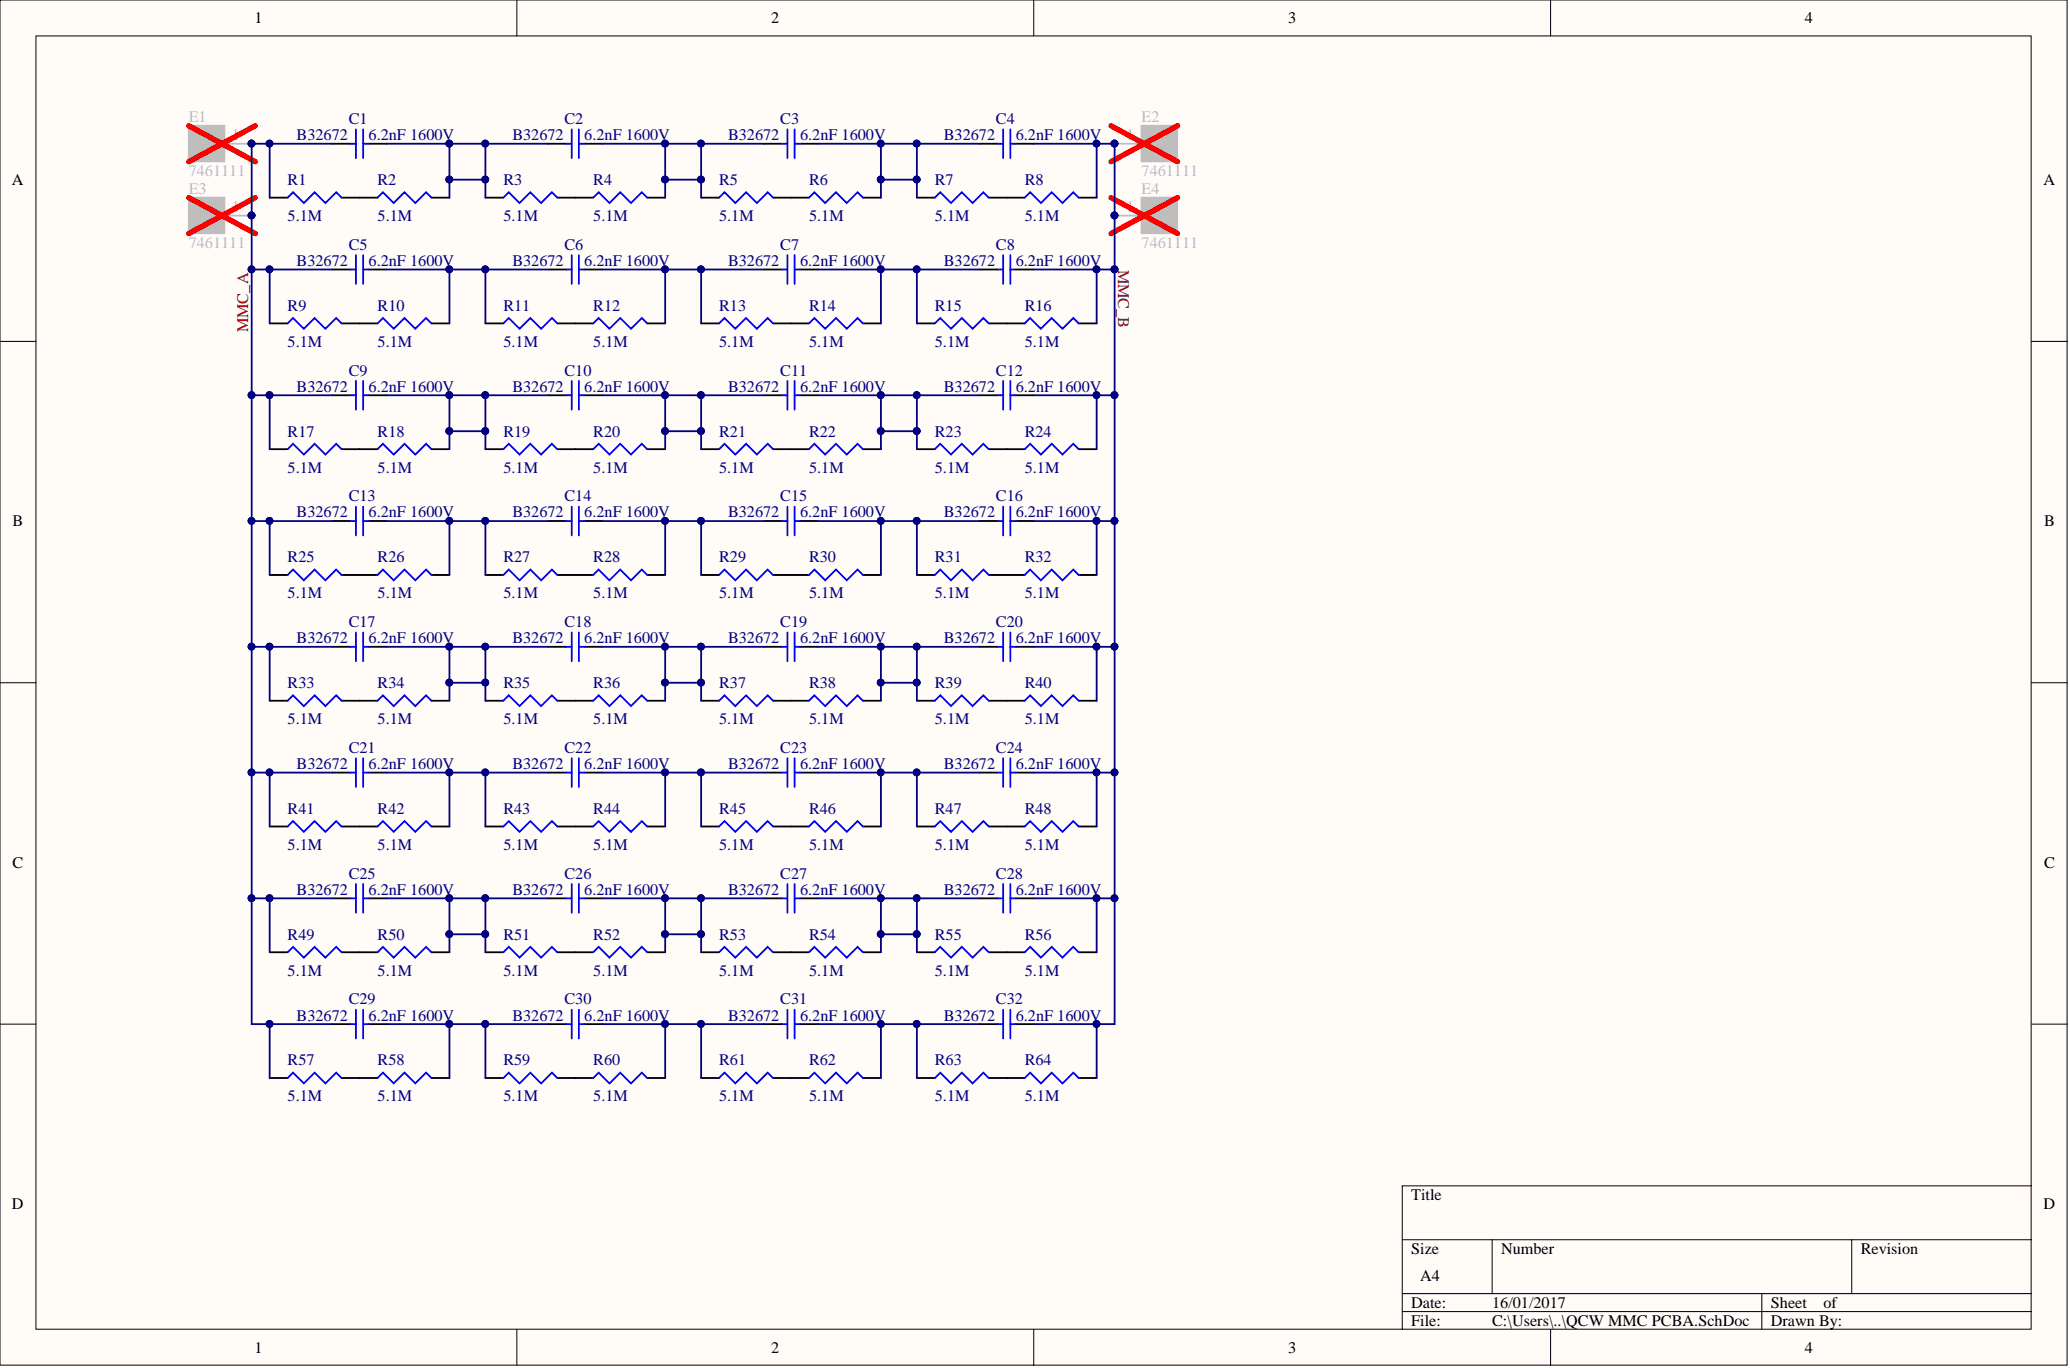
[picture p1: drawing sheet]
<svg xmlns="http://www.w3.org/2000/svg" width="292mm" height="193mm" viewBox="0 0 292 193" stroke-linecap="round" stroke-linejoin="round" font-family="sans-serif">
<g fill="#fffcf8" stroke="#000" stroke-width=".14">
<path d="M0 0h291.7v192.6h-291.7z"/>
<path d="M5.1 5.1h281.5v182.4h-281.5z"/>
</g>
<g fill="none" stroke="#000" stroke-width=".14">
<path d="M72.9 0v5.1M145.9 0v5.1M218.8 0v5.1M0 48.2h5.1M286.7 48.2h5M0 96.3h5.1M286.7 96.3h5M0 144.5h5.1M286.7 144.5h5M197.9 174.9h88.8M210.6 174.9v7.6M261.3 174.9v7.6"/>
<path d="M286.7 167.3h-88.8v20.2M72.9 187.5v5.1M145.9 187.5v5.1M197.9 182.5h88.8M197.9 185h88.8M218.8 187.5v5.1M248.6 182.5v5"/>
</g>
<g fill="none" stroke="#000" stroke-width=".25">
<path d="M38.1 27.9h2.5M46.9 38h2.6M46.9 20.3h2.6M48.2 27.9h5.1M52 38h2.5M52 20.3h2.5M60.9 27.9h2.5M68.5 27.9h2.5M77.4 38h2.5M77.4 20.3h2.5M78.6 27.9h5.1M82.4 38h2.6"/>
<path d="M82.4 20.3h2.6M91.3 27.9h2.6M98.9 27.9h2.6M107.8 38h2.6M107.8 20.3h2.6M109.1 27.9h5.1M112.9 38h2.5M112.9 20.3h2.5M121.8 27.9h2.5M129.4 27.9h2.5M138.3 38h2.5M138.3 20.3h2.5"/>
<path d="M139.5 27.9h5.1M143.3 38h2.6M143.3 20.3h2.6M152.2 27.9h2.5M38.1 45.6h2.5M46.9 55.8h2.6M48.2 45.6h5.1M52 55.8h2.5M60.9 45.6h2.5M68.5 45.6h2.5M77.4 55.8h2.5M78.6 45.6h5.1"/>
<path d="M82.4 55.8h2.6M91.3 45.6h2.6M98.9 45.6h2.6M107.8 55.8h2.6M109.1 45.6h5.1M112.9 55.8h2.5M121.8 45.6h2.5M129.4 45.6h2.5M138.3 55.8h2.5M139.5 45.6h5.1M143.3 55.8h2.6M152.2 45.6h2.5"/>
<path d="M38.1 63.4h2.5M46.9 73.5h2.6M48.2 63.4h5.1M52 73.5h2.5M60.9 63.4h2.5M68.5 63.4h2.5M77.4 73.5h2.5M78.6 63.4h5.1M82.4 73.5h2.6M91.3 63.4h2.6M98.9 63.4h2.6M107.8 73.5h2.6"/>
<path d="M109.1 63.4h5.1M112.9 73.5h2.5M121.8 63.4h2.5M129.4 63.4h2.5M138.3 73.5h2.5M139.5 63.4h5.1M143.3 73.5h2.6M152.2 63.4h2.5M38.1 98.8h2.5M38.1 81.1h2.5M46.9 91.2h2.6M48.2 98.8h5.1"/>
<path d="M48.2 81.1h5.1M52 91.2h2.5M60.9 98.8h2.5M60.9 81.1h2.5M68.5 98.8h2.5M68.5 81.1h2.5M77.4 91.2h2.5M78.6 98.8h5.1M78.6 81.1h5.1M82.4 91.2h2.6M91.3 98.8h2.6M91.3 81.1h2.6"/>
<path d="M98.9 98.8h2.6M98.9 81.1h2.6M107.8 91.2h2.6M109.1 98.8h5.1M109.1 81.1h5.1M112.9 91.2h2.5M121.8 98.8h2.5M121.8 81.1h2.5M129.4 98.8h2.5M129.4 81.1h2.5M138.3 91.2h2.5M139.5 98.8h5.1"/>
<path d="M139.5 81.1h5.1M143.3 91.2h2.6M152.2 98.8h2.5M152.2 81.1h2.5M38.1 116.6h2.5M46.9 109h2.6M48.2 116.6h5.1M52 109h2.5M60.9 116.6h2.5M68.5 116.6h2.5M77.4 109h2.5M78.6 116.6h5.1"/>
<path d="M82.4 109h2.6M91.3 116.6h2.6M98.9 116.6h2.6M107.8 109h2.6M109.1 116.6h5.1M112.9 109h2.5M121.8 116.6h2.5M129.4 116.6h2.5M138.3 109h2.5M139.5 116.6h5.1M143.3 109h2.6M152.2 116.6h2.5"/>
<path d="M38.1 134.3h2.5M46.9 126.7h2.6M48.2 134.3h5.1M52 126.7h2.5M60.9 134.3h2.5M68.5 134.3h2.5M77.4 126.7h2.5M78.6 134.3h5.1M82.4 126.7h2.6M91.3 134.3h2.6M98.9 134.3h2.6M107.8 126.7h2.6"/>
<path d="M109.1 134.3h5.1M112.9 126.7h2.5M121.8 134.3h2.5M129.4 134.3h2.5M138.3 126.7h2.5M139.5 134.3h5.1M143.3 126.7h2.6M152.2 134.3h2.5M38.1 152.1h2.5M46.9 144.5h2.6M48.2 152.1h5.1M52 144.5h2.5"/>
<path d="M60.9 152.1h2.5M68.5 152.1h2.5M77.4 144.5h2.5M78.6 152.1h5.1M82.4 144.5h2.6M91.3 152.1h2.6M98.9 152.1h2.6M107.8 144.5h2.6M109.1 152.1h5.1M112.9 144.5h2.5M121.8 152.1h2.5M129.4 152.1h2.5"/>
<path d="M138.3 144.5h2.5M139.5 152.1h5.1M143.3 144.5h2.6M152.2 152.1h2.5"/>
</g>
<g fill="none" stroke="#00f" stroke-width=".25">
<path d="M50.2 18.2v4.1M51.2 18.2v4.1M80.7 18.2v4.1M81.7 18.2v4.1M111.1 18.2v4.1M112.1 18.2v4.1M141.6 18.2v4.1M142.6 18.2v4.1M40.6 27.9l.8-.8 1.5 1.5 1.5-1.5 1.5 1.5 1.5-1.5 .8 .8M49.5 38h.7M49.5 20.3h.7M50.2 36v4"/>
<path d="M51.2 36v4M51.2 38h.8M51.2 20.3h.8M53.3 27.9l.7-.8 1.6 1.5 1.5-1.5 1.5 1.5 1.5-1.5 .8 .8M71 27.9l.8-.8 1.5 1.5 1.5-1.5 1.6 1.5 1.5-1.5 .7 .8M79.9 38h.8M79.9 20.3h.8M80.7 36v4M81.7 38h.7M81.7 20.3h.7M81.7 36v4M83.7 27.9l.8-.8 1.5 1.5 1.5-1.5 1.5 1.5 1.6-1.5 .7 .8"/>
<path d="M101.5 27.9l.7-.8 1.6 1.5 1.5-1.5 1.5 1.5 1.5-1.5 .8 .8M110.4 38h.7M110.4 20.3h.7M111.1 36v4M112.1 38h.8M112.1 20.3h.8M112.1 36v4M114.2 27.9l.7-.8 1.5 1.5 1.6-1.5 1.5 1.5 1.5-1.5 .8 .8M131.9 27.9l.8-.8 1.5 1.5 1.5-1.5 1.5 1.5 1.6-1.5 .7 .8M140.8 38h.8M140.8 20.3h.8M141.6 36v4"/>
<path d="M142.6 38h.7M142.6 20.3h.7M142.6 36v4M144.6 27.9l.8-.8 1.5 1.5 1.5-1.5 1.5 1.5 1.6-1.5 .7 .8M40.6 45.6l.8-.7 1.5 1.5 1.5-1.5 1.5 1.5 1.5-1.5 .8 .7M49.5 55.8h.7M50.2 53.7v4.1M51.2 53.7v4.1M51.2 55.8h.8M53.3 45.6l.7-.7 1.6 1.5 1.5-1.5 1.5 1.5 1.5-1.5 .8 .7M71 45.6l.8-.7 1.5 1.5 1.5-1.5 1.6 1.5 1.5-1.5 .7 .7M79.9 55.8h.8"/>
<path d="M80.7 53.7v4.1M81.7 55.8h.7M81.7 53.7v4.1M83.7 45.6l.8-.7 1.5 1.5 1.5-1.5 1.5 1.5 1.6-1.5 .7 .7M101.5 45.6l.7-.7 1.6 1.5 1.5-1.5 1.5 1.5 1.5-1.5 .8 .7M110.4 55.8h.7M111.1 53.7v4.1M112.1 55.8h.8M112.1 53.7v4.1M114.2 45.6l.7-.7 1.5 1.5 1.6-1.5 1.5 1.5 1.5-1.5 .8 .7M131.9 45.6l.8-.7 1.5 1.5 1.5-1.5 1.5 1.5 1.6-1.5 .7 .7M140.8 55.8h.8"/>
<path d="M141.6 53.7v4.1M142.6 55.8h.7M142.6 53.7v4.1M144.6 45.6l.8-.7 1.5 1.5 1.5-1.5 1.5 1.5 1.6-1.5 .7 .7M40.6 63.4l.8-.8 1.5 1.5 1.5-1.5 1.5 1.5 1.5-1.5 .8 .8M49.5 73.5h.7M50.2 71.5v4M51.2 71.5v4M51.2 73.5h.8M53.3 63.4l.7-.8 1.6 1.5 1.5-1.5 1.5 1.5 1.5-1.5 .8 .8M71 63.4l.8-.8 1.5 1.5 1.5-1.5 1.6 1.5 1.5-1.5 .7 .8M79.9 73.5h.8"/>
<path d="M80.7 71.5v4M81.7 73.5h.7M81.7 71.5v4M83.7 63.4l.8-.8 1.5 1.5 1.5-1.5 1.5 1.5 1.6-1.5 .7 .8M101.5 63.4l.7-.8 1.6 1.5 1.5-1.5 1.5 1.5 1.5-1.5 .8 .8M110.4 73.5h.7M111.1 71.5v4M112.1 73.5h.8M112.1 71.5v4M114.2 63.4l.7-.8 1.5 1.5 1.6-1.5 1.5 1.5 1.5-1.5 .8 .8M131.9 63.4l.8-.8 1.5 1.5 1.5-1.5 1.5 1.5 1.6-1.5 .7 .8M140.8 73.5h.8"/>
<path d="M141.6 71.5v4M142.6 73.5h.7M142.6 71.5v4M144.6 63.4l.8-.8 1.5 1.5 1.5-1.5 1.5 1.5 1.6-1.5 .7 .8M40.6 98.8l.8-.7 1.5 1.5 1.5-1.5 1.5 1.5 1.5-1.5 .8 .7M40.6 81.1l.8-.8 1.5 1.6 1.5-1.6 1.5 1.6 1.5-1.6 .8 .8M49.5 91.2h.7M50.2 89.2v4.1M51.2 89.2v4.1M51.2 91.2h.8M53.3 98.8l.7-.7 1.6 1.5 1.5-1.5 1.5 1.5 1.5-1.5 .8 .7M53.3 81.1l.7-.8 1.6 1.6 1.5-1.6 1.5 1.6 1.5-1.6 .8 .8"/>
<path d="M71 98.8l.8-.7 1.5 1.5 1.5-1.5 1.6 1.5 1.5-1.5 .7 .7M71 81.1l.8-.8 1.5 1.6 1.5-1.6 1.6 1.6 1.5-1.6 .7 .8M79.9 91.2h.8M80.7 89.2v4.1M81.7 91.2h.7M81.7 89.2v4.1M83.7 98.8l.8-.7 1.5 1.5 1.5-1.5 1.5 1.5 1.6-1.5 .7 .7M83.7 81.1l.8-.8 1.5 1.6 1.5-1.6 1.5 1.6 1.6-1.6 .7 .8M101.5 98.8l.7-.7 1.6 1.5 1.5-1.5 1.5 1.5 1.5-1.5 .8 .7M101.5 81.1l.7-.8 1.6 1.6 1.5-1.6 1.5 1.6 1.5-1.6 .8 .8M110.4 91.2h.7M111.1 89.2v4.1"/>
<path d="M112.1 91.2h.8M112.1 89.2v4.1M114.2 98.8l.7-.7 1.5 1.5 1.6-1.5 1.5 1.5 1.5-1.5 .8 .7M114.2 81.1l.7-.8 1.5 1.6 1.6-1.6 1.5 1.6 1.5-1.6 .8 .8M131.9 98.8l.8-.7 1.5 1.5 1.5-1.5 1.5 1.5 1.6-1.5 .7 .7M131.9 81.1l.8-.8 1.5 1.6 1.5-1.6 1.5 1.6 1.6-1.6 .7 .8M140.8 91.2h.8M141.6 89.2v4.1M142.6 91.2h.7M142.6 89.2v4.1M144.6 98.8l.8-.7 1.5 1.5 1.5-1.5 1.5 1.5 1.6-1.5 .7 .7M144.6 81.1l.8-.8 1.5 1.6 1.5-1.6 1.5 1.6 1.6-1.6 .7 .8"/>
<path d="M40.6 116.6l.8-.8 1.5 1.5 1.5-1.5 1.5 1.5 1.5-1.5 .8 .8M49.5 109h.7M50.2 107v4M51.2 107v4M51.2 109h.8M53.3 116.6l.7-.8 1.6 1.5 1.5-1.5 1.5 1.5 1.5-1.5 .8 .8M71 116.6l.8-.8 1.5 1.5 1.5-1.5 1.6 1.5 1.5-1.5 .7 .8M79.9 109h.8M80.7 107v4M81.7 109h.7M81.7 107v4M83.7 116.6l.8-.8 1.5 1.5 1.5-1.5 1.5 1.5 1.6-1.5 .7 .8"/>
<path d="M101.5 116.6l.7-.8 1.6 1.5 1.5-1.5 1.5 1.5 1.5-1.5 .8 .8M110.4 109h.7M111.1 107v4M112.1 109h.8M112.1 107v4M114.2 116.6l.7-.8 1.5 1.5 1.6-1.5 1.5 1.5 1.5-1.5 .8 .8M131.9 116.6l.8-.8 1.5 1.5 1.5-1.5 1.5 1.5 1.6-1.5 .7 .8M140.8 109h.8M141.6 107v4M142.6 109h.7M142.6 107v4M144.6 116.6l.8-.8 1.5 1.5 1.5-1.5 1.5 1.5 1.6-1.5 .7 .8"/>
<path d="M40.6 134.3l.8-.7 1.5 1.5 1.5-1.5 1.5 1.5 1.5-1.5 .8 .7M49.5 126.7h.7M50.2 124.7v4M51.2 124.7v4M51.2 126.7h.8M53.3 134.3l.7-.7 1.6 1.5 1.5-1.5 1.5 1.5 1.5-1.5 .8 .7M71 134.3l.8-.7 1.5 1.5 1.5-1.5 1.6 1.5 1.5-1.5 .7 .7M79.9 126.7h.8M80.7 124.7v4M81.7 126.7h.7M81.7 124.7v4M83.7 134.3l.8-.7 1.5 1.5 1.5-1.5 1.5 1.5 1.6-1.5 .7 .7"/>
<path d="M101.5 134.3l.7-.7 1.6 1.5 1.5-1.5 1.5 1.5 1.5-1.5 .8 .7M110.4 126.7h.7M111.1 124.7v4M112.1 126.7h.8M112.1 124.7v4M114.2 134.3l.7-.7 1.5 1.5 1.6-1.5 1.5 1.5 1.5-1.5 .8 .7M131.9 134.3l.8-.7 1.5 1.5 1.5-1.5 1.5 1.5 1.6-1.5 .7 .7M140.8 126.7h.8M141.6 124.7v4M142.6 126.7h.7M142.6 124.7v4M144.6 134.3l.8-.7 1.5 1.5 1.5-1.5 1.5 1.5 1.6-1.5 .7 .7"/>
<path d="M40.6 152.1l.8-.8 1.5 1.5 1.5-1.5 1.5 1.5 1.5-1.5 .8 .8M49.5 144.5h.7M50.2 142.4v4.1M51.2 142.4v4.1M51.2 144.5h.8M53.3 152.1l.7-.8 1.6 1.5 1.5-1.5 1.5 1.5 1.5-1.5 .8 .8M71 152.1l.8-.8 1.5 1.5 1.5-1.5 1.6 1.5 1.5-1.5 .7 .8M79.9 144.5h.8M80.7 142.4v4.1M81.7 144.5h.7M81.7 142.4v4.1M83.7 152.1l.8-.8 1.5 1.5 1.5-1.5 1.5 1.5 1.6-1.5 .7 .8"/>
<path d="M101.5 152.1l.7-.8 1.6 1.5 1.5-1.5 1.5 1.5 1.5-1.5 .8 .8M110.4 144.5h.7M111.1 142.4v4.1M112.1 144.5h.8M112.1 142.4v4.1M114.2 152.1l.7-.8 1.5 1.5 1.6-1.5 1.5 1.5 1.5-1.5 .8 .8M131.9 152.1l.8-.8 1.5 1.5 1.5-1.5 1.5 1.5 1.6-1.5 .7 .8M140.8 144.5h.8M141.6 142.4v4.1M142.6 144.5h.7M142.6 142.4v4.1M144.6 152.1l.8-.8 1.5 1.5 1.5-1.5 1.5 1.5 1.6-1.5 .7 .8"/>
</g>
<g fill="#000080" stroke="#000080" stroke-width=".14">
<circle cx="157.3" cy="38" r=".48"/>
<circle cx="157.3" cy="20.3" r=".48"/>
<circle cx="157.3" cy="30.4" r=".48"/>
<circle cx="35.5" cy="20.3" r=".48"/>
<circle cx="35.5" cy="30.4" r=".48"/>
<circle cx="63.4" cy="144.4" r=".48"/>
<circle cx="38" cy="144.4" r=".48"/>
<circle cx="63.4" cy="126.7" r=".48"/>
<circle cx="63.4" cy="131.8" r=".48"/>
<circle cx="38" cy="126.7" r=".48"/>
<circle cx="35.5" cy="126.7" r=".48"/>
<circle cx="63.4" cy="109" r=".48"/>
<circle cx="38" cy="109" r=".48"/>
<circle cx="35.5" cy="109" r=".48"/>
<circle cx="63.4" cy="91.2" r=".48"/>
<circle cx="63.4" cy="96.3" r=".48"/>
<circle cx="38" cy="91.2" r=".48"/>
<circle cx="35.5" cy="91.2" r=".48"/>
<circle cx="63.4" cy="73.5" r=".48"/>
<circle cx="38" cy="73.5" r=".48"/>
<circle cx="35.5" cy="73.5" r=".48"/>
<circle cx="63.4" cy="55.7" r=".48"/>
<circle cx="63.4" cy="60.8" r=".48"/>
<circle cx="38" cy="55.7" r=".48"/>
<circle cx="35.5" cy="55.7" r=".48"/>
<circle cx="63.4" cy="38" r=".48"/>
<circle cx="38" cy="38" r=".48"/>
<circle cx="63.4" cy="20.3" r=".48"/>
<circle cx="63.4" cy="25.3" r=".48"/>
<circle cx="38" cy="20.3" r=".48"/>
<circle cx="93.8" cy="144.4" r=".48"/>
<circle cx="68.5" cy="144.4" r=".48"/>
<circle cx="93.8" cy="126.7" r=".48"/>
<circle cx="93.8" cy="131.8" r=".48"/>
<circle cx="68.5" cy="131.8" r=".48"/>
<circle cx="68.5" cy="126.7" r=".48"/>
<circle cx="93.8" cy="109" r=".48"/>
<circle cx="68.5" cy="109" r=".48"/>
<circle cx="93.8" cy="91.2" r=".48"/>
<circle cx="93.8" cy="96.3" r=".48"/>
<circle cx="68.5" cy="96.3" r=".48"/>
<circle cx="68.5" cy="91.2" r=".48"/>
<circle cx="93.8" cy="73.5" r=".48"/>
<circle cx="68.5" cy="73.5" r=".48"/>
<circle cx="93.8" cy="55.7" r=".48"/>
<circle cx="93.8" cy="60.8" r=".48"/>
<circle cx="68.5" cy="60.8" r=".48"/>
<circle cx="68.5" cy="55.7" r=".48"/>
<circle cx="93.8" cy="38" r=".48"/>
<circle cx="68.5" cy="38" r=".48"/>
<circle cx="93.8" cy="20.3" r=".48"/>
<circle cx="93.8" cy="25.3" r=".48"/>
<circle cx="68.5" cy="25.3" r=".48"/>
<circle cx="68.5" cy="20.3" r=".48"/>
<circle cx="124.3" cy="144.4" r=".48"/>
<circle cx="98.9" cy="144.4" r=".48"/>
<circle cx="124.3" cy="126.7" r=".48"/>
<circle cx="124.3" cy="131.8" r=".48"/>
<circle cx="98.9" cy="131.8" r=".48"/>
<circle cx="98.9" cy="126.7" r=".48"/>
<circle cx="124.3" cy="109" r=".48"/>
<circle cx="98.9" cy="109" r=".48"/>
<circle cx="124.3" cy="91.2" r=".48"/>
<circle cx="124.3" cy="96.3" r=".48"/>
<circle cx="98.9" cy="96.3" r=".48"/>
<circle cx="98.9" cy="91.2" r=".48"/>
<circle cx="124.3" cy="73.5" r=".48"/>
<circle cx="98.9" cy="73.5" r=".48"/>
<circle cx="124.3" cy="55.7" r=".48"/>
<circle cx="124.3" cy="60.8" r=".48"/>
<circle cx="98.9" cy="60.8" r=".48"/>
<circle cx="98.9" cy="55.7" r=".48"/>
<circle cx="124.3" cy="38" r=".48"/>
<circle cx="98.9" cy="38" r=".48"/>
<circle cx="124.3" cy="20.3" r=".48"/>
<circle cx="124.3" cy="25.3" r=".48"/>
<circle cx="98.9" cy="25.3" r=".48"/>
<circle cx="98.9" cy="20.3" r=".48"/>
<circle cx="154.7" cy="144.4" r=".48"/>
<circle cx="129.4" cy="144.4" r=".48"/>
<circle cx="154.7" cy="126.7" r=".48"/>
<circle cx="157.3" cy="126.7" r=".48"/>
<circle cx="129.4" cy="131.8" r=".48"/>
<circle cx="129.4" cy="126.7" r=".48"/>
<circle cx="154.7" cy="109" r=".48"/>
<circle cx="157.3" cy="109" r=".48"/>
<circle cx="129.4" cy="109" r=".48"/>
<circle cx="154.7" cy="91.2" r=".48"/>
<circle cx="157.3" cy="91.2" r=".48"/>
<circle cx="129.4" cy="96.3" r=".48"/>
<circle cx="129.4" cy="91.2" r=".48"/>
<circle cx="154.7" cy="73.5" r=".48"/>
<circle cx="157.3" cy="73.5" r=".48"/>
<circle cx="129.4" cy="73.5" r=".48"/>
<circle cx="154.7" cy="55.7" r=".48"/>
<circle cx="157.3" cy="55.7" r=".48"/>
<circle cx="129.4" cy="60.8" r=".48"/>
<circle cx="129.4" cy="55.7" r=".48"/>
<circle cx="154.7" cy="38" r=".48"/>
<circle cx="129.4" cy="38" r=".48"/>
<circle cx="154.7" cy="20.3" r=".48"/>
<circle cx="129.4" cy="25.3" r=".48"/>
<circle cx="129.4" cy="20.3" r=".48"/>
<circle cx="35.5" cy="38" r=".48"/>
</g>
<g fill="#bfbebc" stroke="#bfbebc" stroke-width=".25">
<path d="M161.1 17.7h5v5.1h-5z"/>
<path d="M161.1 27.9h5v5h-5z"/>
<path d="M26.6 17.7h5.1v5.1h-5.1z"/>
<path d="M26.6 27.9h5.1v5h-5.1z"/>
</g>
<path d="M31.7 20.3h3.8M31.7 30.4h3.8M157.3 20.3h3.8M157.3 30.4h3.8" fill="none" stroke="#bfbebc" stroke-width=".25"/>
<path d="M26.6 17.7l9.4 5.1M36 17.7l-9.4 5.1M156.8 17.7l9.4 5.1M166.2 17.7l-9.4 5.1M26.6 27.9l9.4 5M36 27.9l-9.4 5M156.8 27.9l9.4 5M166.2 27.9l-9.4 5" fill="none" stroke="#f00" stroke-width=".76"/>
<g fill="none" stroke="#000080" stroke-width=".25">
<path d="M35.5 38h2.6M38.1 20.3h-2.6v124.2h2.6M46.9 38h-8.8v7.6M46.9 20.3h-8.8v7.6M54.5 38h8.9v7.6M54.5 20.3h8.9v7.6M63.4 38h5.1M63.4 20.3h5.1M63.4 25.3h5.1M77.4 38h-8.9v7.6M77.4 20.3h-8.9v7.6M85 38h8.9v7.6"/>
<path d="M85 20.3h8.9v7.6M93.9 38h5M93.9 20.3h5M93.9 25.3h5M107.8 38h-8.9v7.6M107.8 20.3h-8.9v7.6M115.4 38h8.9v7.6M115.4 20.3h8.9v7.6M124.3 38h5.1M124.3 20.3h5.1M124.3 25.3h5.1M138.3 38h-8.9v7.6"/>
<path d="M138.3 20.3h-8.9v7.6M145.9 38h8.8v7.6M145.9 20.3h8.8v7.6M154.7 20.3h2.6v124.2h-2.6M154.7 38h2.6M35.5 55.8h2.6M46.9 55.8h-8.8v7.6M54.5 55.8h8.9v7.6M63.4 55.8h5.1M77.4 55.8h-8.9v7.6M85 55.8h8.9v7.6M93.9 55.8h5"/>
<path d="M107.8 55.8h-8.9v7.6M115.4 55.8h8.9v7.6M124.3 55.8h5.1M138.3 55.8h-8.9v7.6M145.9 55.8h8.8v7.6M154.7 55.8h2.6M35.5 73.5h2.6M46.9 73.5h-8.8v7.6M54.5 73.5h8.9v7.6M63.4 73.5h5.1M63.4 60.8h5.1M77.4 73.5h-8.9v7.6"/>
<path d="M85 73.5h8.9v7.6M93.9 73.5h5M93.9 60.8h5M107.8 73.5h-8.9v7.6M115.4 73.5h8.9v7.6M124.3 73.5h5.1M124.3 60.8h5.1M138.3 73.5h-8.9v7.6M145.9 73.5h8.8v7.6M154.7 73.5h2.6M35.5 91.2h2.6M46.9 91.2h-8.8v7.6"/>
<path d="M54.5 91.2h8.9v7.6M63.4 91.2h5.1M63.4 96.3h5.1M77.4 91.2h-8.9v7.6M85 91.2h8.9v7.6M93.9 91.2h5M93.9 96.3h5M107.8 91.2h-8.9v7.6M115.4 91.2h8.9v7.6M124.3 91.2h5.1M124.3 96.3h5.1M138.3 91.2h-8.9v7.6"/>
<path d="M145.9 91.2h8.8v7.6M154.7 91.2h2.6M35.5 109h2.6M46.9 109h-8.8v7.6M54.5 109h8.9v7.6M63.4 109h5.1M77.4 109h-8.9v7.6M85 109h8.9v7.6M93.9 109h5M107.8 109h-8.9v7.6M115.4 109h8.9v7.6M124.3 109h5.1"/>
<path d="M138.3 109h-8.9v7.6M145.9 109h8.8v7.6M154.7 109h2.6M35.5 126.7h2.6M46.9 126.7h-8.8v7.6M54.5 126.7h8.9v7.6M63.4 126.7h5.1M63.4 131.8h5.1M77.4 126.7h-8.9v7.6M85 126.7h8.9v7.6M93.9 126.7h5M93.9 131.8h5"/>
<path d="M107.8 126.7h-8.9v7.6M115.4 126.7h8.9v7.6M124.3 126.7h5.1M124.3 131.8h5.1M138.3 126.7h-8.9v7.6M145.9 126.7h8.8v7.6M154.7 126.7h2.6M46.9 144.5h-8.8v7.6M54.5 144.5h8.9v7.6M63.4 144.5h5.1M77.4 144.5h-8.9v7.6M85 144.5h8.9v7.6"/>
<path d="M93.9 144.5h5M107.8 144.5h-8.9v7.6M115.4 144.5h8.9v7.6M124.3 144.5h5.1M138.3 144.5h-8.9v7.6M145.9 144.5h8.8v7.6"/>
</g>
<g font-size="2.3">
<text x="35.9" y="3.3">1</text>
<text x="108.8" y="3.3">2</text>
<text x="181.8" y="3.3">3</text>
<text x="254.7" y="3.3">4</text>
<text x="1.7" y="26.1">A</text>
<text x="288.4" y="26.1">A</text>
<text x="1.8" y="74.3">B</text>
<text x="288.4" y="74.3">B</text>
<text x="1.8" y="122.4">C</text>
<text x="288.4" y="122.4">C</text>
<text x="1.7" y="170.6">D</text>
<text x="199.1" y="169.3">Title</text>
<text x="288.4" y="170.6">D</text>
<text x="199.1" y="176.9">Size</text>
<text x="211.8" y="176.9">Number</text>
<text x="262.6" y="176.9">Revision</text>
<text x="199.1" y="184.5">Date:</text>
<text x="200.4" y="180.7">A4</text>
<text x="210.6" y="184.5">16/01/2017</text>
<text x="249.9" y="184.5">Sheet</text>
<text x="257.3" y="184.5">of</text>
<text x="35.9" y="190.8">1</text>
<text x="108.8" y="190.8">2</text>
<text x="181.8" y="190.8">3</text>
<text x="199.1" y="187">File:</text>
<text x="210.6" y="187">C:\Users\..\QCW MMC PCBA.SchDoc</text>
<text x="249.9" y="187">Drawn By:</text>
<text x="254.7" y="190.8">4</text>
</g>
<g font-size="2.3" fill="#bfbebc">
<text x="26.6" y="17.2">E1</text>
<text x="161.1" y="17.2">E2</text>
<text x="32.7" y="19.8">1</text>
<text x="158.9" y="19.8">1</text>
<text x="26.6" y="24.8">7461111</text>
<text x="26.6" y="27.4">E3</text>
<text x="32.7" y="29.9">1</text>
<text x="158.9" y="29.9">1</text>
<text x="161.1" y="24.8">7461111</text>
<text x="161.1" y="27.4">E4</text>
<text x="26.6" y="35">7461111</text>
<text x="161.1" y="35">7461111</text>
</g>
<g font-size="2.3" fill="#000080">
<text x="49.2" y="17.5">C1</text>
<text x="79.7" y="17.5">C2</text>
<text x="110.1" y="17.5">C3</text>
<text x="140.5" y="17.5">C4</text>
<text x="41.9" y="19.8">B32672</text>
<text x="52" y="19.8">6.2nF 1600V</text>
<text x="72.3" y="19.8">B32672</text>
<text x="82.4" y="19.8">6.2nF 1600V</text>
<text x="102.7" y="19.8">B32672</text>
<text x="112.9" y="19.8">6.2nF 1600V</text>
<text x="133.2" y="19.8">B32672</text>
<text x="143.3" y="19.8">6.2nF 1600V</text>
<text x="40.6" y="26.1">R1</text>
<text x="53.3" y="26.1">R2</text>
<text x="71" y="26.1">R3</text>
<text x="83.7" y="26.1">R4</text>
<text x="101.5" y="26.1">R5</text>
<text x="114.2" y="26.1">R6</text>
<text x="131.9" y="26.1">R7</text>
<text x="144.6" y="26.1">R8</text>
<text x="40.6" y="31.2">5.1M</text>
<text x="49.2" y="35.2">C5</text>
<text x="53.3" y="31.2">5.1M</text>
<text x="71" y="31.2">5.1M</text>
<text x="79.7" y="35.2">C6</text>
<text x="83.7" y="31.2">5.1M</text>
<text x="101.5" y="31.2">5.1M</text>
<text x="110.1" y="35.2">C7</text>
<text x="114.2" y="31.2">5.1M</text>
<text x="131.9" y="31.2">5.1M</text>
<text x="140.5" y="35.2">C8</text>
<text x="144.6" y="31.2">5.1M</text>
<text x="41.9" y="37.5">B32672</text>
<text x="52" y="37.5">6.2nF 1600V</text>
<text x="72.3" y="37.5">B32672</text>
<text x="82.4" y="37.5">6.2nF 1600V</text>
<text x="102.7" y="37.5">B32672</text>
<text x="112.9" y="37.5">6.2nF 1600V</text>
<text x="133.2" y="37.5">B32672</text>
<text x="143.3" y="37.5">6.2nF 1600V</text>
<text x="40.6" y="43.8">R9</text>
<text x="53.3" y="43.8">R10</text>
<text x="71" y="43.8">R11</text>
<text x="83.7" y="43.8">R12</text>
<text x="101.5" y="43.8">R13</text>
<text x="114.2" y="43.8">R14</text>
<text x="131.9" y="43.8">R15</text>
<text x="144.6" y="43.8">R16</text>
<text x="40.6" y="48.9">5.1M</text>
<text x="49.2" y="53">C9</text>
<text x="53.3" y="48.9">5.1M</text>
<text x="71" y="48.9">5.1M</text>
<text x="79.7" y="53">C10</text>
<text x="83.7" y="48.9">5.1M</text>
<text x="101.5" y="48.9">5.1M</text>
<text x="110.1" y="53">C11</text>
<text x="114.2" y="48.9">5.1M</text>
<text x="131.9" y="48.9">5.1M</text>
<text x="140.5" y="53">C12</text>
<text x="144.6" y="48.9">5.1M</text>
<text x="41.9" y="55.3">B32672</text>
<text x="52" y="55.3">6.2nF 1600V</text>
<text x="72.3" y="55.3">B32672</text>
<text x="82.4" y="55.3">6.2nF 1600V</text>
<text x="102.7" y="55.3">B32672</text>
<text x="112.9" y="55.3">6.2nF 1600V</text>
<text x="133.2" y="55.3">B32672</text>
<text x="143.3" y="55.3">6.2nF 1600V</text>
<text x="40.6" y="61.6">R17</text>
<text x="53.3" y="61.6">R18</text>
<text x="71" y="61.6">R19</text>
<text x="83.7" y="61.6">R20</text>
<text x="101.5" y="61.6">R21</text>
<text x="114.2" y="61.6">R22</text>
<text x="131.9" y="61.6">R23</text>
<text x="144.6" y="61.6">R24</text>
<text x="40.6" y="66.7">5.1M</text>
<text x="49.2" y="70.7">C13</text>
<text x="53.3" y="66.7">5.1M</text>
<text x="71" y="66.7">5.1M</text>
<text x="79.7" y="70.7">C14</text>
<text x="83.7" y="66.7">5.1M</text>
<text x="101.5" y="66.7">5.1M</text>
<text x="110.1" y="70.7">C15</text>
<text x="114.2" y="66.7">5.1M</text>
<text x="131.9" y="66.7">5.1M</text>
<text x="140.5" y="70.7">C16</text>
<text x="144.6" y="66.7">5.1M</text>
<text x="41.9" y="73">B32672</text>
<text x="52" y="73">6.2nF 1600V</text>
<text x="72.3" y="73">B32672</text>
<text x="82.4" y="73">6.2nF 1600V</text>
<text x="102.7" y="73">B32672</text>
<text x="112.9" y="73">6.2nF 1600V</text>
<text x="133.2" y="73">B32672</text>
<text x="143.3" y="73">6.2nF 1600V</text>
<text x="40.6" y="79.3">R25</text>
<text x="53.3" y="79.3">R26</text>
<text x="71" y="79.3">R27</text>
<text x="83.7" y="79.3">R28</text>
<text x="101.5" y="79.3">R29</text>
<text x="114.2" y="79.3">R30</text>
<text x="131.9" y="79.3">R31</text>
<text x="144.6" y="79.3">R32</text>
<text x="40.6" y="84.4">5.1M</text>
<text x="49.2" y="88.5">C17</text>
<text x="53.3" y="84.4">5.1M</text>
<text x="71" y="84.4">5.1M</text>
<text x="79.7" y="88.5">C18</text>
<text x="83.7" y="84.4">5.1M</text>
<text x="101.5" y="84.4">5.1M</text>
<text x="110.1" y="88.5">C19</text>
<text x="114.2" y="84.4">5.1M</text>
<text x="131.9" y="84.4">5.1M</text>
<text x="140.5" y="88.5">C20</text>
<text x="144.6" y="84.4">5.1M</text>
<text x="41.9" y="90.7">B32672</text>
<text x="52" y="90.7">6.2nF 1600V</text>
<text x="72.3" y="90.7">B32672</text>
<text x="82.4" y="90.7">6.2nF 1600V</text>
<text x="102.7" y="90.7">B32672</text>
<text x="112.9" y="90.7">6.2nF 1600V</text>
<text x="133.2" y="90.7">B32672</text>
<text x="143.3" y="90.7">6.2nF 1600V</text>
<text x="40.6" y="97.1">R33</text>
<text x="53.3" y="97.1">R34</text>
<text x="71" y="97.1">R35</text>
<text x="83.7" y="97.1">R36</text>
<text x="101.5" y="97.1">R37</text>
<text x="114.2" y="97.1">R38</text>
<text x="131.9" y="97.1">R39</text>
<text x="144.6" y="97.1">R40</text>
<text x="40.6" y="102.1">5.1M</text>
<text x="49.2" y="106.2">C21</text>
<text x="53.3" y="102.1">5.1M</text>
<text x="71" y="102.1">5.1M</text>
<text x="79.7" y="106.2">C22</text>
<text x="83.7" y="102.1">5.1M</text>
<text x="101.5" y="102.1">5.1M</text>
<text x="110.1" y="106.2">C23</text>
<text x="114.2" y="102.1">5.1M</text>
<text x="131.9" y="102.1">5.1M</text>
<text x="140.5" y="106.2">C24</text>
<text x="144.6" y="102.1">5.1M</text>
<text x="41.9" y="108.5">B32672</text>
<text x="52" y="108.5">6.2nF 1600V</text>
<text x="72.3" y="108.5">B32672</text>
<text x="82.4" y="108.5">6.2nF 1600V</text>
<text x="102.7" y="108.5">B32672</text>
<text x="112.9" y="108.5">6.2nF 1600V</text>
<text x="133.2" y="108.5">B32672</text>
<text x="143.3" y="108.5">6.2nF 1600V</text>
<text x="40.6" y="119.9">5.1M</text>
<text x="40.6" y="114.8">R41</text>
<text x="53.3" y="119.9">5.1M</text>
<text x="53.3" y="114.8">R42</text>
<text x="71" y="119.9">5.1M</text>
<text x="71" y="114.8">R43</text>
<text x="83.7" y="119.9">5.1M</text>
<text x="83.7" y="114.8">R44</text>
<text x="101.5" y="119.9">5.1M</text>
<text x="101.5" y="114.8">R45</text>
<text x="114.2" y="119.9">5.1M</text>
<text x="114.2" y="114.8">R46</text>
<text x="131.9" y="119.9">5.1M</text>
<text x="131.9" y="114.8">R47</text>
<text x="144.6" y="119.9">5.1M</text>
<text x="144.6" y="114.8">R48</text>
<text x="49.2" y="123.9">C25</text>
<text x="79.7" y="123.9">C26</text>
<text x="110.1" y="123.9">C27</text>
<text x="140.5" y="123.9">C28</text>
<text x="41.9" y="126.2">B32672</text>
<text x="52" y="126.2">6.2nF 1600V</text>
<text x="72.3" y="126.2">B32672</text>
<text x="82.4" y="126.2">6.2nF 1600V</text>
<text x="102.7" y="126.2">B32672</text>
<text x="112.9" y="126.2">6.2nF 1600V</text>
<text x="133.2" y="126.2">B32672</text>
<text x="143.3" y="126.2">6.2nF 1600V</text>
<text x="40.6" y="137.6">5.1M</text>
<text x="40.6" y="132.6">R49</text>
<text x="53.3" y="137.6">5.1M</text>
<text x="53.3" y="132.6">R50</text>
<text x="71" y="137.6">5.1M</text>
<text x="71" y="132.6">R51</text>
<text x="83.7" y="137.6">5.1M</text>
<text x="83.7" y="132.6">R52</text>
<text x="101.5" y="137.6">5.1M</text>
<text x="101.5" y="132.6">R53</text>
<text x="114.2" y="137.6">5.1M</text>
<text x="114.2" y="132.6">R54</text>
<text x="131.9" y="137.6">5.1M</text>
<text x="131.9" y="132.6">R55</text>
<text x="144.6" y="137.6">5.1M</text>
<text x="144.6" y="132.6">R56</text>
<text x="41.9" y="144">B32672</text>
<text x="49.2" y="141.7">C29</text>
<text x="52" y="144">6.2nF 1600V</text>
<text x="72.3" y="144">B32672</text>
<text x="79.7" y="141.7">C30</text>
<text x="82.4" y="144">6.2nF 1600V</text>
<text x="102.7" y="144">B32672</text>
<text x="110.1" y="141.7">C31</text>
<text x="112.9" y="144">6.2nF 1600V</text>
<text x="133.2" y="144">B32672</text>
<text x="140.5" y="141.7">C32</text>
<text x="143.3" y="144">6.2nF 1600V</text>
<text x="40.6" y="155.4">5.1M</text>
<text x="40.6" y="150.3">R57</text>
<text x="53.3" y="155.4">5.1M</text>
<text x="53.3" y="150.3">R58</text>
<text x="71" y="155.4">5.1M</text>
<text x="71" y="150.3">R59</text>
<text x="83.7" y="155.4">5.1M</text>
<text x="83.7" y="150.3">R60</text>
<text x="101.5" y="155.4">5.1M</text>
<text x="101.5" y="150.3">R61</text>
<text x="114.2" y="155.4">5.1M</text>
<text x="114.2" y="150.3">R62</text>
<text x="131.9" y="155.4">5.1M</text>
<text x="131.9" y="150.3">R63</text>
<text x="144.6" y="155.4">5.1M</text>
<text x="144.6" y="150.3">R64</text>
</g>
<g font-size="2.3" fill="#800000">
<text x="157.8" y="38" transform="rotate(90 157.8 38)">MMC_B</text>
<text x="35" y="46.9" transform="rotate(-90 35 46.9)">MMC_A</text>
</g>
</svg>
